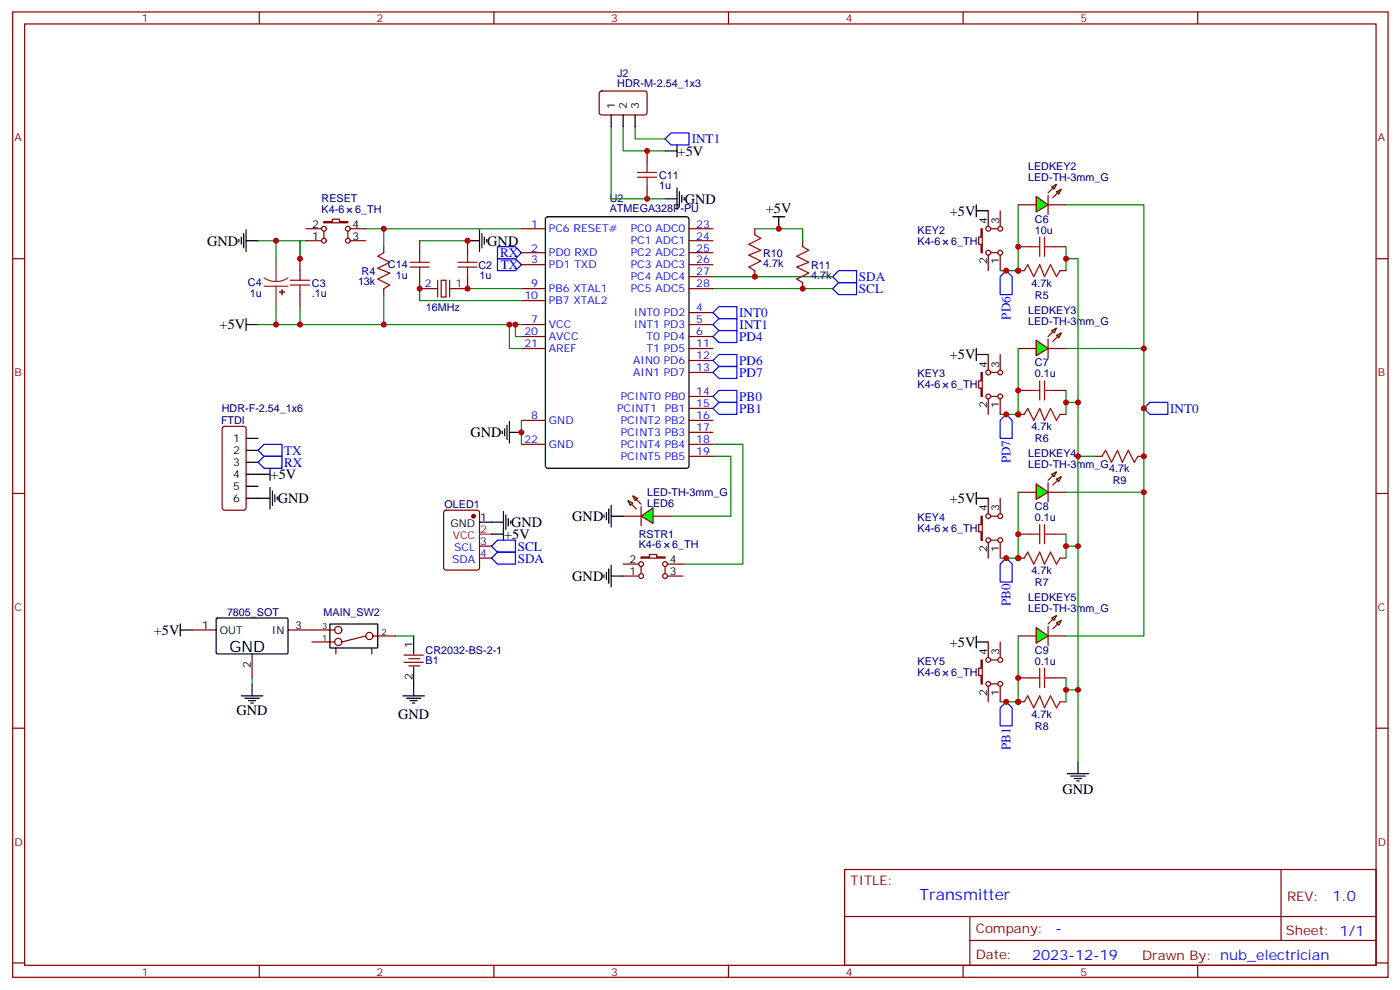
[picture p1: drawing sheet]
<svg xmlns="http://www.w3.org/2000/svg" width="413mm" height="292mm" viewBox="0 0 413 292" stroke-linecap="round" stroke-linejoin="round" font-family="sans-serif">
<g fill="none" stroke="#870000" stroke-width=".35">
<path d="M3.7 3.5h405.4v284.4h-405.4zM7.3 7.1h398.3v277.2h-398.3zM76.4 3.5v3.6M145.6 3.5v3.6M214.7 3.5v3.6M283.8 3.5v3.6M353 3.5v3.6M3.7 76.2h3.6M90.2 67.4h4.6M90.2 70.9h4.6M95.5 65.3h2.4v-.7h2.1v.7h2.5v.3h-7zM95.5 68.1v2.1"/>
<path d="M102.5 68.1v2.1M103.2 67.4h4.6M103.2 70.9h4.6M113.1 72.7v1.7M153.7 67.4h7M153.7 74.4h7M153.7 78h7M203.1 67.4h7M203.1 74.4h7M203.1 78h7M203.1 70.9h7M289.1 67.4h.4v7h-.4v-2.4h-.7v-2.2h.7z"/>
<path d="M291.3 62.1v4.6M291.3 75.1v4.6M292 67.4h2.1M292 74.4h2.1M294.8 62.1v4.6M294.8 75.1v4.6M300.1 79.7h1.7M300.1 72.7h3.5M310.7 72.7h3.5M312.4 79.7h1.8M405.6 76.2h3.5M113.1 85v1.8"/>
<path d="M123.7 85h5.3M130 82.5h1.4v5h-1.4zM132.5 85h5.3M153.7 95.6h7M153.7 99.1h7M153.7 85h7M153.7 88.5h7M203.1 92.1h7M203.1 95.6h7M203.1 99.1h7M203.1 85h7M203.1 81.5h7"/>
<path d="M153.7 102.7h7M203.1 102.7h7M203.1 106.2h7M203.1 109.7h7M203.1 116.8h7M153.7 123.8h7M153.7 130.9h7M203.1 123.8h7M203.1 120.3h7M203.1 127.4h7M203.1 130.9h7M203.1 134.4h7"/>
<path d="M3.7 145.3h3.6M405.6 145.3h3.5M3.7 214.5h3.6M405.6 214.5h3.5M248.9 256.1h156.7v28.2h-156.7zM377.5 256.1l.1 20.9M249 270h156.4M285.8 277h119.6M285.8 270v14.1M3.7 283.6h3.6M76.4 284.3v3.6M145.6 284.3v3.6"/>
<path d="M214.7 284.3v3.6M283.8 284.3v3.6M353 284.3v3.6M405.6 283.6h3.5"/>
<circle cx="95.5" cy="67.4" r=".71"/>
<circle cx="95.5" cy="70.9" r=".71"/>
<circle cx="102.5" cy="70.9" r=".71"/>
<circle cx="102.5" cy="67.4" r=".71"/>
<circle cx="291.3" cy="74.4" r=".71"/>
<circle cx="291.3" cy="67.4" r=".71"/>
<circle cx="294.8" cy="67.4" r=".71"/>
<circle cx="294.8" cy="74.4" r=".71"/>
</g>
<g fill="none" stroke="#000" stroke-width=".35">
<path d="M70.4 70.6v.7M71.1 69.8v2.2M71.8 68.8v4.2M72.5 70.9h3.6M72.5 67.7v6.4M137.8 70.9h3.5M141.3 67.7v6.4M142 68.8v4.2M142.7 69.8v2.2M143.4 70.6v.7M161 64.1l.4-.2h41l.6 .4 .1 72.9-.5 .7h-41.2l-.6-.4-.1-72.9zM72.5 93.8v3.6"/>
<path d="M72.5 95.6h3.6M148 127v.7M148.7 126.3v2.1M149.4 125.2v4.3M150.1 127.4h3.6M150.1 124.2v6.3"/>
</g>
<path d="M129 82.5v5M132.5 82.5v5" fill="none" stroke="#871200" stroke-width=".35"/>
<g fill="none" stroke="#008700" stroke-width=".35">
<path d="M76.1 70.9h12.3v5.3v-5.3h1.8M81.4 70.9v5.3M107.8 67.4h45.9M113.1 67.4v5.3M123.7 70.9h14.1M300.1 60.3v19.4h-5.3M76.1 95.6h5.3M81.4 90.3v5.3h7M88.4 90.3v5.3h24.7M113.1 86.8v8.8h40.6M137.8 85h15.9M150.1 95.6v7.1h3.6"/>
<path d="M151.9 95.6v3.5h1.8M153.7 123.8v7.1"/>
</g>
<path d="M113.1 74.4l-1.8 1.1 3.6 1.8-3.6 1.7 3.6 1.4-3.6 1.8 3.6 1.8-1.8 1M301.8 79.7l1.1-1.7 1.8 3.5 1.7-3.5 1.4 3.5 1.8-3.5 1.8 3.5 1-1.8M303.6 72.7h2.8M306.4 69.8v5.7M307.8 72.7h2.9M307.8 69.8v5.7" fill="none" stroke="#a10000" stroke-width=".35"/>
<path d="M81.4 76.2v6.7M77.8 81.8l1.7 .9 1.9 .2M77.8 84.3h7.1M81.4 84.3v6M84.9 81.8l-1.7 .9-1.8 .2" fill="none" stroke="#8c2424" stroke-width=".35"/>
<g fill="#8c2424" stroke="#8c2424" stroke-width=".35">
<path d="M82.4 86l1.4 .1z"/>
<path d="M83.1 85.4v1.4z"/>
</g>
<path d="M305.4 57.9l3.5 2.4-3.5 2.1z" fill="#0f0" stroke="#870000" stroke-width=".35"/>
<path d="M308.9 57.5v5.6z" fill="#f00" stroke="#870000" stroke-width=".35"/>
<g fill="#870000" stroke="#870000" stroke-width=".35">
<path d="M308.9 56.8l1.4-1.4z"/>
<path d="M310.3 58.2l1.4-1.4z"/>
</g>
<g fill="#0f0" stroke="#870000" stroke-width=".35">
<path d="M310 55l1.4-.7-.7 1.4z"/>
<path d="M311.4 56.4l1.4-.7-.7 1.4z"/>
</g>
<path d="M300.1 60.3h5.3M308.9 60.3h5.3" fill="none" stroke="#870000" stroke-width=".35"/>
<path d="M305.4 100.2l3.5 2.5-3.5 2.1z" fill="#0f0" stroke="#870000" stroke-width=".35"/>
<path d="M308.9 99.8v5.7z" fill="#f00" stroke="#870000" stroke-width=".35"/>
<g fill="#870000" stroke="#870000" stroke-width=".35">
<path d="M308.9 99.1l1.4-1.4z"/>
<path d="M311.7 99.1l-1.4 1.4z"/>
</g>
<g fill="#0f0" stroke="#870000" stroke-width=".35">
<path d="M310 97.4l1.4-.7-.7 1.4z"/>
<path d="M311.4 98.8l1.4-.7-.7 1.4z"/>
</g>
<g fill="none" stroke="#870000" stroke-width=".35">
<path d="M289.1 109.7h.4v7.1h-.4v-2.5h-.7v-2.1h.7zM291.3 104.4v4.6M291.3 117.5v4.6M292 109.7h2.1M292 116.8h2.1M294.8 104.4v4.6M294.8 117.5v4.6M300.1 102.7h5.3M300.1 115h3.5M308.9 102.7h5.3M310.7 115h3.5M300.1 122.1h1.7"/>
<path d="M312.4 122.1h1.8"/>
<circle cx="291.3" cy="116.8" r=".71"/>
<circle cx="291.3" cy="109.7" r=".71"/>
<circle cx="294.8" cy="116.8" r=".71"/>
<circle cx="294.8" cy="109.7" r=".71"/>
</g>
<path d="M300.1 102.7v19.4h-5.3" fill="none" stroke="#008700" stroke-width=".35"/>
<path d="M303.6 115h2.8M306.4 112.2v5.6M307.8 115h2.9M307.8 112.2v5.6M301.8 122.1l1.1-1.8 1.8 3.5 1.7-3.5 1.4 3.5 1.8-3.5 1.8 3.5 1-1.7" fill="none" stroke="#a10000" stroke-width=".35"/>
<path d="M305.4 142.5l3.5 2.5-3.5 2.1z" fill="#0f0" stroke="#870000" stroke-width=".35"/>
<path d="M308.9 142.2v5.6z" fill="#f00" stroke="#870000" stroke-width=".35"/>
<g fill="#870000" stroke="#870000" stroke-width=".35">
<path d="M308.9 141.5l1.4-1.4z"/>
<path d="M311.7 141.5l-1.4 1.4z"/>
</g>
<g fill="#0f0" stroke="#870000" stroke-width=".35">
<path d="M310 139.7l1.4-.7-.7 1.4z"/>
<path d="M311.4 141.1l1.4-.7-.7 1.4z"/>
</g>
<g fill="none" stroke="#870000" stroke-width=".35">
<path d="M289.1 152h.4v7.1h-.4v-2.5h-.7v-2.1h.7zM291.3 146.8v4.5M291.3 159.8v4.6M292 152h2.1M292 159.1h2.1M294.8 146.8v4.5M294.8 159.8v4.6M300.1 145h5.3M300.1 157.3h3.5M308.9 145h5.3M310.7 157.3h3.5M300.1 164.4h1.7"/>
<path d="M312.4 164.4h1.8"/>
<circle cx="291.3" cy="159.1" r=".71"/>
<circle cx="291.3" cy="152" r=".71"/>
<circle cx="294.8" cy="159.1" r=".71"/>
<circle cx="294.8" cy="152" r=".71"/>
</g>
<path d="M300.1 145v19.4h-5.3" fill="none" stroke="#008700" stroke-width=".35"/>
<path d="M303.6 157.3h2.8M306.4 154.5v5.7M307.8 157.3h2.9M307.8 154.5v5.7M301.8 164.4l1.1-1.8 1.8 3.6 1.7-3.6 1.4 3.6 1.8-3.6 1.8 3.6 1-1.8" fill="none" stroke="#a10000" stroke-width=".35"/>
<path d="M305.4 184.9l3.5 2.4-3.5 2.1z" fill="#0f0" stroke="#870000" stroke-width=".35"/>
<path d="M308.9 184.5v5.6z" fill="#f00" stroke="#870000" stroke-width=".35"/>
<g fill="#870000" stroke="#870000" stroke-width=".35">
<path d="M308.9 183.8l1.4-1.4z"/>
<path d="M311.7 183.8l-1.4 1.4z"/>
</g>
<g fill="#0f0" stroke="#870000" stroke-width=".35">
<path d="M310 182l1.4-.7-.7 1.4z"/>
<path d="M311.4 183.4l1.4-.7-.7 1.4z"/>
</g>
<g fill="none" stroke="#870000" stroke-width=".35">
<path d="M323 134.4h1.8M335.4 134.4h1.7M289.1 194.4h.4v7h-.4v-2.4h-.7v-2.2h.7zM291.3 189.1v4.6M292 194.4h2.1M294.8 189.1v4.6M300.1 187.3h5.3M300.1 199.7h3.5M308.9 187.3h5.3M310.7 199.7h3.5M291.3 202.1v4.6M292 201.4h2.1"/>
<path d="M294.8 202.1v4.6M300.1 206.7h1.7M312.4 206.7h1.8"/>
<circle cx="291.3" cy="194.4" r=".71"/>
<circle cx="294.8" cy="194.4" r=".71"/>
<circle cx="291.3" cy="201.4" r=".71"/>
<circle cx="294.8" cy="201.4" r=".71"/>
</g>
<path d="M314.2 76.2h3.5v127h-3.5M314.2 60.3h22.9v127h-22.9M314.2 72.7v7M314.2 115v7.1M314.2 118.5h3.5M314.2 102.7h22.9M317.7 134.4h5.3M314.2 157.3v7.1M314.2 145h22.9M314.2 160.9h3.5M300.1 187.3v19.4h-5.3M314.2 199.7v7" fill="none" stroke="#008700" stroke-width=".35"/>
<path d="M324.8 134.4l1-1.8 1.8 3.6 1.8-3.6 1.4 3.6 1.7-3.6 1.8 3.6 1.1-1.8M303.6 199.7h2.8M306.4 196.8v5.7M307.8 199.7h2.9M307.8 196.8v5.7M301.8 206.7l1.1-1.7 1.8 3.5 1.7-3.5 1.4 3.5 1.8-3.5 1.8 3.5 1-1.8" fill="none" stroke="#a10000" stroke-width=".35"/>
<g fill="none" stroke="#00f" stroke-width=".35">
<path d="M196 40.9l1.8-1.7h5.3v3.5h-5.3zM296.5 79.7l1.8 1.8v5.3h-3.5v-5.3zM210.1 92.1l1.8-1.8h5.3v3.5h-5.3zM210.1 95.6l1.8-1.8h5.3v3.6h-5.3zM210.1 99.1l1.8-1.7h5.3v3.5h-5.3zM210.1 116.8l1.8-1.8h5.3v3.5h-5.3zM210.1 109.7l1.8-1.8h5.3v3.6h-5.3zM210.1 106.2l1.8-1.8h5.3v3.5h-5.3zM210.1 120.3l1.8-1.8h5.3v3.6h-5.3zM296.5 122.1l1.8 1.7v5.3h-3.5v-5.3zM337.1 120.3l1.8-1.8h5.3v3.6h-5.3zM296.5 164.4l1.8 1.8v5.2h-3.5v-5.2z"/>
<path d="M296.5 206.7l1.8 1.8v5.3h-3.5v-5.3z"/>
</g>
<path d="M196 58.6h3.5M199.5 55.4v6.3M200.2 56.4v4.3M200.9 57.5v2.1M201.6 58.2v.7" fill="none" stroke="#000" stroke-width=".35"/>
<path d="M188.9 152l3.6-2.4v4.6z" fill="#0f0" stroke="#870000" stroke-width=".35"/>
<path d="M188.9 149.2v5.7z" fill="#f00" stroke="#870000" stroke-width=".35"/>
<g fill="#870000" stroke="#870000" stroke-width=".35">
<path d="M187.5 147.1l1.4 1.4z"/>
<path d="M186.1 148.5l1.4 1.4z"/>
</g>
<g fill="#0f0" stroke="#870000" stroke-width=".35">
<path d="M186.5 146l1.4 .8-.7 .7z"/>
<path d="M185.1 147.5l1.4 .7-.7 .7z"/>
</g>
<g fill="none" stroke="#870000" stroke-width=".35">
<path d="M176.8 27l.5-.2 13 .1 .4 .6-.1 5.9-.6 .5-13-.1-.4-.6v-5.7zM190.7 44.4v3.6M190.7 55v3.6M88.4 76.2v3.5M123.7 70.9v3.5M137.8 70.9v3.5M222.5 67.4v1.7M222.5 79.7v1.8M236.6 70.9v1.8M88.4 86.8v3.5M123.7 81.5v3.5M137.8 81.5v3.5"/>
<path d="M236.6 83.3v1.7M65.7 125.8l.5-.2h5.6l.7 .4v23.6l-.4 .6-5.9 .1-.7-.5v-23.5zM131 150.5l.4-.2h9.2l.7 .4v16.5l-.4 .7h-9.5l-.6-.4-.1-16.5zM183.7 152h5.2M192.5 152h5.3M141.3 160.9h3.6M141.3 164.4h3.6M183.7 169.7h4.5M183.7 166.2h4.5M188.9 164h2.5v-.7h2.1v.7h2.5v.4h-7.1zM188.9 166.9v2.1M196 166.9v2.1"/>
<path d="M196.7 169.7h4.6M196.7 166.2h4.6M56.7 185.6h7M74.3 192.6v7.1M84.9 185.6h13.7M91.9 189.1h6.7M99 190.9v1.7M107.8 187.3l-7 1.8M109.6 190.9v1.7M109.9 187.3h6.7M119.1 193h5.6M119.1 195.1h5.6"/>
<path d="M120.5 194h3.2M120.5 196.1h3.2"/>
<circle cx="188.9" cy="166.2" r=".71"/>
<circle cx="188.9" cy="169.7" r=".71"/>
<circle cx="196" cy="166.2" r=".71"/>
<circle cx="196" cy="169.7" r=".71"/>
<circle cx="99.7" cy="189.1" r="1.06"/>
<circle cx="99.7" cy="185.6" r="1.06"/>
<circle cx="108.9" cy="187.3" r="1.06"/>
</g>
<g fill="none" stroke="#000" stroke-width=".35">
<path d="M180.1 33.9v3.5M183.7 33.9v3.5M187.2 33.9v3.5M196 44.4h3.5M199.5 42.7v3.5M227.8 63.9h3.5M229.5 63.9v3.5M287.7 62.1h3.6M287.7 60.3v3.6M287.7 102.7v3.5M287.7 104.4h3.6M72.5 129.1h3.6"/>
<path d="M72.5 132.6h3.6M72.5 136.2h3.6M72.5 139.7h7.1M79.6 137.9v3.6M72.5 143.2h3.6M72.5 146.8h7.1M79.6 143.6v6.3M80.3 144.6v4.3M81 145.7v2.1M81.7 146.4v.7M141.3 153.8h7.1M144.9 157.3h3.5"/>
<path d="M148.4 150.6v8.5M149.1 151.7v4.2M149.8 152.8v2.1M150.5 153.5v.7M178 151.7v.7M178.7 151v2.1M179.4 149.9v4.3M180.1 152h3.6M180.1 148.9v6.3M287.7 146.8h3.6M287.7 145v3.5M178 169.3v.7"/>
<path d="M178.7 168.6v2.1M179.4 167.6v4.2M180.1 166.5v6.4M180.1 169.7h3.6M53.1 185.6h3.6M53.1 183.8v3.5M63.8 182.2l.3-.2 20.6 .1 .2 .3-.1 10-.3 .2h-20.6l-.2-.3zM97.2 183.8h14.1v7.1h-14.1zM121.9 187.3v5.3M121.9 196.5v8.5M287.7 187.3v3.6M287.7 189.1h3.6"/>
<path d="M71.1 205h6.4M72.2 205.7h4.2M73.2 206.4h2.2M73.9 207.1h.7M74.3 201.4v3.6M118.7 205h6.4M119.8 205.7h4.2M120.9 206.4h2.1M121.6 207.1h.7M314.5 227.9h6.4M315.6 228.6h4.2M316.7 229.3h2.1"/>
<path d="M317.4 230h.7M317.7 224.4v3.5"/>
</g>
<path d="M180.1 37.4v21.2h15.9M183.7 37.4v7h12.3M187.2 37.4v3.5h8.8M222.5 67.4h14.1v3.5M123.7 85v3.5h30M210.1 81.5h35.3M210.1 85h35.3M210.1 134.4h5.3v17.6h-17.6M210.1 130.9h8.8v35.3h-17.6M74.3 199.7v1.7M116.6 187.3h5.3M317.7 203.2v21.2" fill="none" stroke="#008700" stroke-width=".35"/>
<path d="M146.6 72.7h5.3l1.8 1.7-1.8 1.8h-5.3zM146.6 76.2h5.3l1.8 1.8-1.8 1.7h-5.3zM245.4 85l1.8-1.7h5.2v3.5h-5.2zM245.4 81.5l1.8-1.8h5.2v3.6h-5.2zM76.1 132.6l1.7-1.7h5.3v3.5h-5.3zM76.1 136.2l1.7-1.8h5.3v3.5h-5.3zM146.6 159.1h5.3v3.5h-5.3l-1.7-1.7zM144.9 164.4l1.7-1.8h5.3v3.6h-5.3z" fill="none" stroke="#00f" stroke-width=".35"/>
<circle cx="139.6" cy="152" r=".53" fill="#870000" stroke="#870000" stroke-width=".35"/>
<path d="M141.3 157.3h3.6" fill="none" stroke="#f00" stroke-width=".35"/>
<g fill="none" stroke="#a10000" stroke-width=".35">
<path d="M187.9 52.2h5.6M187.9 50.8h5.6M190.7 48v2.8M190.7 52.2v2.8M88.4 79.7v2.8M120.9 78.7h5.6M120.9 77.3h5.6M123.7 74.4v2.9M123.7 78.7v2.8M135 78.7h5.6M135 77.3h5.6M137.8 74.4v2.9"/>
<path d="M137.8 78.7v2.8M222.5 69.1l1.7 1.1-3.5 1.8 3.5 1.7-3.5 1.4 3.5 1.8-3.5 1.8 1.8 1M236.6 72.7l1.7 1-3.5 1.8 3.5 1.8-3.5 1.4 3.5 1.7-3.5 1.8 1.8 1.1M85.6 84h5.6M85.6 82.5h5.6M88.4 84v2.8"/>
</g>
<g fill="#c00">
<circle cx="113.1" cy="67.4" r=".88"/>
<circle cx="150.1" cy="95.6" r=".88"/>
<circle cx="151.9" cy="95.6" r=".88"/>
<circle cx="81.4" cy="70.9" r=".88"/>
<circle cx="113.1" cy="95.6" r=".88"/>
<circle cx="88.4" cy="95.6" r=".88"/>
<circle cx="81.4" cy="95.6" r=".88"/>
<circle cx="153.7" cy="127.4" r=".88"/>
<circle cx="300.1" cy="79.7" r=".88"/>
<circle cx="300.1" cy="72.7" r=".88"/>
<circle cx="300.1" cy="115" r=".88"/>
<circle cx="300.1" cy="122.1" r=".88"/>
<circle cx="300.1" cy="157.3" r=".88"/>
<circle cx="300.1" cy="164.4" r=".88"/>
<circle cx="300.1" cy="199.7" r=".88"/>
<circle cx="300.1" cy="206.7" r=".88"/>
<circle cx="296.5" cy="79.7" r=".88"/>
<circle cx="296.5" cy="122.1" r=".88"/>
<circle cx="296.5" cy="164.4" r=".88"/>
<circle cx="296.5" cy="206.7" r=".88"/>
<circle cx="314.2" cy="203.2" r=".88"/>
<circle cx="314.2" cy="76.2" r=".88"/>
<circle cx="314.2" cy="160.9" r=".88"/>
<circle cx="314.2" cy="118.5" r=".88"/>
<circle cx="317.7" cy="118.5" r=".88"/>
<circle cx="317.7" cy="160.9" r=".88"/>
<circle cx="317.7" cy="134.4" r=".88"/>
<circle cx="337.1" cy="102.7" r=".88"/>
<circle cx="337.1" cy="134.4" r=".88"/>
<circle cx="337.1" cy="145" r=".88"/>
<circle cx="317.7" cy="203.2" r=".88"/>
<circle cx="222.5" cy="81.5" r=".88"/>
<circle cx="229.5" cy="67.4" r=".88"/>
<circle cx="236.6" cy="85" r=".88"/>
<circle cx="123.7" cy="85" r=".88"/>
<circle cx="137.8" cy="85" r=".88"/>
<circle cx="137.8" cy="70.9" r=".88"/>
<circle cx="190.7" cy="58.6" r=".88"/>
<circle cx="190.7" cy="44.4" r=".88"/>
<circle cx="337.1" cy="120.3" r=".88"/>
<circle cx="88.4" cy="76.2" r=".88"/>
</g>
<text font-size="4.6" x="67.7" y="191.9">GND</text>
<text font-size="4.6" fill="#00f" x="271" y="265.1">Transmitter</text>
<g font-size="4.2">
<text x="199.7" y="45.9">+5V</text>
<text x="201.8" y="60">GND</text>
<text x="225.7" y="62.8">+5V</text>
<text x="279.9" y="63.5">+5V</text>
<text x="61.1" y="72.3">GND</text>
<text x="143.6" y="72.4">GND</text>
<text x="64.7" y="97">+5V</text>
<text x="279.9" y="105.8">+5V</text>
<text x="138.7" y="128.8">GND</text>
<text x="79.8" y="141.2">+5V</text>
<text x="81.9" y="148.2">GND</text>
<text x="279.9" y="148.2">+5V</text>
<text x="150.7" y="155.3">GND</text>
<text x="168.7" y="153.5">GND</text>
<text x="148.6" y="158.8">+5V</text>
<text x="168.7" y="171.1">GND</text>
<text x="45.3" y="187">+5V</text>
<text x="279.9" y="190.5">+5V</text>
<text x="69.7" y="210.6">GND</text>
<text x="117.3" y="211.7">GND</text>
<text x="313.1" y="234">GND</text>
</g>
<g font-size="4.2" fill="#00f">
<text x="392.7" y="265.4">1.0</text>
<text x="311.1" y="274.9">-</text>
<text x="304.2" y="282.7">2023-12-19</text>
</g>
<g font-size="3.9" fill="#00f">
<text x="203.9" y="42.2">INT1</text>
<text x="147.4" y="75.7">RX</text>
<text x="147.6" y="79.2">TX</text>
<text x="253.2" y="82.8">SDA</text>
<text x="253.1" y="86.3">SCL</text>
<text x="217.9" y="93.3">INT0</text>
<text x="297.8" y="94.2" transform="rotate(-90 297.8 94.2)">PD6</text>
<text x="217.9" y="100.4">PD4</text>
<text x="218" y="96.9">INT1</text>
<text x="217.9" y="107.4">PD6</text>
<text x="217.9" y="111">PD7</text>
<text x="217.9" y="118">PB0</text>
<text x="217.9" y="121.6">PB1</text>
<text x="344.9" y="121.6">INT0</text>
<text x="83.7" y="133.9">TX</text>
<text x="83.7" y="137.4">RX</text>
<text x="297.8" y="136.5" transform="rotate(-90 297.8 136.5)">PD7</text>
<text x="152.6" y="162.4">SCL</text>
<text x="152.6" y="166">SDA</text>
<text x="297.8" y="178.6" transform="rotate(-90 297.8 178.6)">PB0</text>
<text x="297.8" y="221" transform="rotate(-90 297.8 221)">PB1</text>
</g>
<g font-size="3.9" fill="#800">
<text x="250.7" y="260.7">TITLE:</text>
<text x="379.3" y="265.4">REV:</text>
<text x="287.6" y="274.9">Company:</text>
<text x="379" y="275.5">Sheet: 1/1</text>
<text x="287.6" y="282.6">Date:</text>
<text x="336.6" y="282.7">Drawn By: nub_electrician</text>
</g>
<g font-size="3.2" fill="#800">
<text x="41.8" y="6.5">1</text>
<text x="111" y="6.5">2</text>
<text x="180.1" y="6.5">3</text>
<text x="249.3" y="6.5">4</text>
<text x="318.4" y="6.5">5</text>
<text x="4.3" y="41.6">A</text>
<text x="406.1" y="41.6">A</text>
<text x="4.3" y="110.8">B</text>
<text x="406.1" y="110.8">B</text>
<text x="4.3" y="179.9">C</text>
<text x="406.1" y="179.9">C</text>
<text x="4.3" y="249.1">D</text>
<text x="406.1" y="249.1">D</text>
<text x="41.8" y="287.3">1</text>
<text x="111" y="287.3">2</text>
<text x="180.1" y="287.3">3</text>
<text x="249.3" y="287.3">4</text>
<text x="318.4" y="287.3">5</text>
</g>
<g font-size="3.2" fill="#000080">
<text x="181.9" y="22.6">J2</text>
<text x="181.9" y="25.8">HDR-M-2.54_1x3</text>
<text x="194.2" y="52.7">C11</text>
<text x="303" y="53.3">LED-TH-3mm_G</text>
<text x="303" y="50.1">LEDKEY2</text>
<text x="94.8" y="59.5">RESET</text>
<text x="179.7" y="59.5">U2</text>
<text x="194.2" y="55.8">1u</text>
<text x="94.8" y="62.7">K4-6</text>
<text x="104.7" y="62.7">6_TH</text>
<text x="179.7" y="62.6">ATMEGA328P-PU</text>
<text x="305" y="65.6">C6</text>
<text x="270.4" y="68.9">KEY2</text>
<text x="305" y="68.8">10u</text>
<text x="224.9" y="75.6">R10</text>
<text x="270.4" y="72.1">K4-6</text>
<text x="280.3" y="72.1">6_TH</text>
<text x="106.6" y="80.9">R4</text>
<text x="114.3" y="79.1">C14</text>
<text x="116.6" y="82.3">1u</text>
<text x="141" y="79.1">C2</text>
<text x="141.3" y="82.3">1u</text>
<text x="224.9" y="78.7">4.7k</text>
<text x="239" y="82.2">4.7k</text>
<text x="239" y="79.2">R11</text>
<text x="73.1" y="84.4">C4</text>
<text x="73.6" y="87.6">1u</text>
<text x="91.9" y="87.6">.1u</text>
<text x="91.9" y="84.4">C3</text>
<text x="105.5" y="84.1">13k</text>
<text x="304" y="84.4">4.7k</text>
<text x="305" y="87.9">R5</text>
<text x="125.5" y="91.5">16MHz</text>
<text x="303" y="95.6">LED-TH-3mm_G</text>
<text x="303" y="92.4">LEDKEY3</text>
<text x="305" y="107.9">C7</text>
<text x="270.4" y="111.2">KEY3</text>
<text x="305" y="111.1">0.1u</text>
<text x="270.4" y="114.4">K4-6</text>
<text x="280.3" y="114.4">6_TH</text>
<text x="65.1" y="125">FTDI</text>
<text x="65.4" y="121.4">HDR-F-2.54_1x6</text>
<text x="304" y="126.7">4.7k</text>
<text x="305" y="130.3">R6</text>
<text x="303" y="137.9">LED-TH-3mm_G</text>
<text x="303" y="134.7">LEDKEY4</text>
<text x="326.9" y="139.1">4.7k</text>
<text x="328" y="142.6">R9</text>
<text x="131" y="149.7">OLED1</text>
<text x="190.7" y="146.1">LED-TH-3mm_G</text>
<text x="190.7" y="149.2">LED6</text>
<text x="270.4" y="153.5">KEY4</text>
<text x="305" y="153.5">0.1u</text>
<text x="305" y="150.3">C8</text>
<text x="188.3" y="161.5">K4-6</text>
<text x="188.3" y="158.3">RSTR1</text>
<text x="198.1" y="161.5">6_TH</text>
<text x="270.4" y="156.7">K4-6</text>
<text x="280.3" y="156.7">6_TH</text>
<text x="304" y="169.1">4.7k</text>
<text x="305" y="172.6">R7</text>
<text x="303" y="177.1">LEDKEY5</text>
<text x="66.9" y="181.4">7805_SOT</text>
<text x="95.4" y="181.4">MAIN_SW2</text>
<text x="303" y="180.3">LED-TH-3mm_G</text>
<text x="125.4" y="192.5">CR2032-BS-2-1</text>
<text x="125.4" y="195.7">B1</text>
<text x="270.4" y="195.9">KEY5</text>
<text x="305" y="195.8">0.1u</text>
<text x="305" y="192.6">C9</text>
<text x="270.4" y="199.1">K4-6</text>
<text x="280.3" y="199.1">6_TH</text>
<text x="304" y="211.4">4.7k</text>
<text x="305" y="214.9">R8</text>
</g>
<g font-size="3.2">
<text x="181.2" y="32.1" transform="rotate(-90 181.2 32.1)">1</text>
<text x="184.7" y="32.1" transform="rotate(-90 184.7 32.1)">2</text>
<text x="188.2" y="32.1" transform="rotate(-90 188.2 32.1)">3</text>
<text x="290.9" y="66" transform="rotate(-90 290.9 66)">4</text>
<text x="294.4" y="66" transform="rotate(-90 294.4 66)">3</text>
<text x="92" y="70.6">1</text>
<text x="92" y="67">2</text>
<text x="103.9" y="70.6">3</text>
<text x="103.9" y="67">4</text>
<text x="290.9" y="77.9" transform="rotate(-90 290.9 77.9)">2</text>
<text x="294.4" y="77.9" transform="rotate(-90 294.4 77.9)">1</text>
<text x="290.9" y="108.3" transform="rotate(-90 290.9 108.3)">4</text>
<text x="294.4" y="108.3" transform="rotate(-90 294.4 108.3)">3</text>
<text x="290.9" y="120.2" transform="rotate(-90 290.9 120.2)">2</text>
<text x="294.4" y="120.2" transform="rotate(-90 294.4 120.2)">1</text>
<text x="68.7" y="130.2">1</text>
<text x="68.7" y="133.7">2</text>
<text x="68.7" y="137.2">3</text>
<text x="68.7" y="140.8">4</text>
<text x="68.7" y="144.3">5</text>
<text x="68.7" y="147.8">6</text>
<text x="132.7" y="155.2">GND</text>
<text x="141.5" y="153.5">1</text>
<text x="290.9" y="150.6" transform="rotate(-90 290.9 150.6)">4</text>
<text x="294.4" y="150.6" transform="rotate(-90 294.4 150.6)">3</text>
<text x="185.5" y="165.8">2</text>
<text x="197.4" y="165.8">4</text>
<text x="290.9" y="162.5" transform="rotate(-90 290.9 162.5)">2</text>
<text x="294.4" y="162.5" transform="rotate(-90 294.4 162.5)">1</text>
<text x="185.5" y="169.3">1</text>
<text x="197.4" y="169.3">3</text>
<text x="59.6" y="185.2">1</text>
<text x="87" y="185.2">3</text>
<text x="64.8" y="186.6">OUT</text>
<text x="80.1" y="186.6">IN</text>
<text x="121.6" y="190.9" transform="rotate(-90 121.6 190.9)">1</text>
<text x="73.9" y="196.8" transform="rotate(-90 73.9 196.8)">2</text>
<text x="290.9" y="193" transform="rotate(-90 290.9 193)">4</text>
<text x="294.4" y="193" transform="rotate(-90 294.4 193)">3</text>
<text x="121.6" y="200.3" transform="rotate(-90 121.6 200.3)">2</text>
<text x="290.9" y="204.9" transform="rotate(-90 290.9 204.9)">2</text>
<text x="294.4" y="204.9" transform="rotate(-90 294.4 204.9)">1</text>
</g>
<g font-size="3.2" fill="#00f">
<text x="156.6" y="67">1</text>
<text x="161.8" y="68.4">PC6 RESET#</text>
<text x="185.9" y="68.4">PC0 ADC0</text>
<text x="185.9" y="72">PC1 ADC1</text>
<text x="205.2" y="67">23</text>
<text x="205.2" y="70.6">24</text>
<text x="156.6" y="74.1">2</text>
<text x="156.6" y="77.6">3</text>
<text x="161.8" y="75.5">PD0 RXD</text>
<text x="185.9" y="75.5">PC2 ADC2</text>
<text x="205.2" y="74.1">25</text>
<text x="205.2" y="77.6">26</text>
<text x="161.8" y="79">PD1 TXD</text>
<text x="185.9" y="79">PC3 ADC3</text>
<text x="185.9" y="82.5">PC4 ADC4</text>
<text x="205.2" y="81.1">27</text>
<text x="125.2" y="84.7">2</text>
<text x="134.3" y="84.7">1</text>
<text x="154.6" y="88.2">10</text>
<text x="156.6" y="84.7">9</text>
<text x="161.8" y="86.1">PB6 XTAL1</text>
<text x="161.8" y="89.6">PB7 XTAL2</text>
<text x="185.9" y="86.1">PC5 ADC5</text>
<text x="205.2" y="84.7">28</text>
<text x="156.6" y="95.2">7</text>
<text x="186.8" y="93.1">INT0 PD2</text>
<text x="205.2" y="91.7">4</text>
<text x="205.2" y="95.2">5</text>
<text x="154.6" y="98.8">20</text>
<text x="161.8" y="96.7">VCC</text>
<text x="161.8" y="100.2">AVCC</text>
<text x="186.8" y="96.7">INT1 PD3</text>
<text x="190.5" y="100.2">T0 PD4</text>
<text x="205.2" y="98.8">6</text>
<text x="154.6" y="102.3">21</text>
<text x="161.8" y="103.7">AREF</text>
<text x="186.6" y="107.2">AIN0 PD6</text>
<text x="190.5" y="103.7">T1 PD5</text>
<text x="205.2" y="102.3">11</text>
<text x="205.2" y="105.8">12</text>
<text x="186.6" y="110.8">AIN1 PD7</text>
<text x="205.2" y="109.4">13</text>
<text x="183" y="117.8">PCINT0 PB0</text>
<text x="205.2" y="116.4">14</text>
<text x="205.2" y="119.9">15</text>
<text x="156.6" y="123.5">8</text>
<text x="161.8" y="124.9">GND</text>
<text x="181.9" y="121.4">PCINT1</text>
<text x="183" y="124.9">PCINT2 PB2</text>
<text x="195.9" y="121.4">PB1</text>
<text x="205.2" y="123.5">16</text>
<text x="154.6" y="130.5">22</text>
<text x="161.8" y="131.9">GND</text>
<text x="183" y="128.4">PCINT3 PB3</text>
<text x="183" y="131.9">PCINT4 PB4</text>
<text x="205.2" y="127">17</text>
<text x="205.2" y="130.5">18</text>
<text x="183" y="135.5">PCINT5 PB5</text>
<text x="205.2" y="134.1">19</text>
<text x="141.5" y="160.5">3</text>
<text x="133.2" y="165.8">SDA</text>
<text x="133.9" y="162.3">SCL</text>
<text x="141.5" y="164">4</text>
</g>
<g font-size="3.2" fill="#f00">
<text x="133.4" y="158.7">VCC</text>
<text x="141.5" y="157">2</text>
</g>
<g font-size="2.5">
<text x="95" y="185.2">3</text>
<text x="95" y="188.7">1</text>
<text x="112.4" y="187">2</text>
</g>
</svg>
